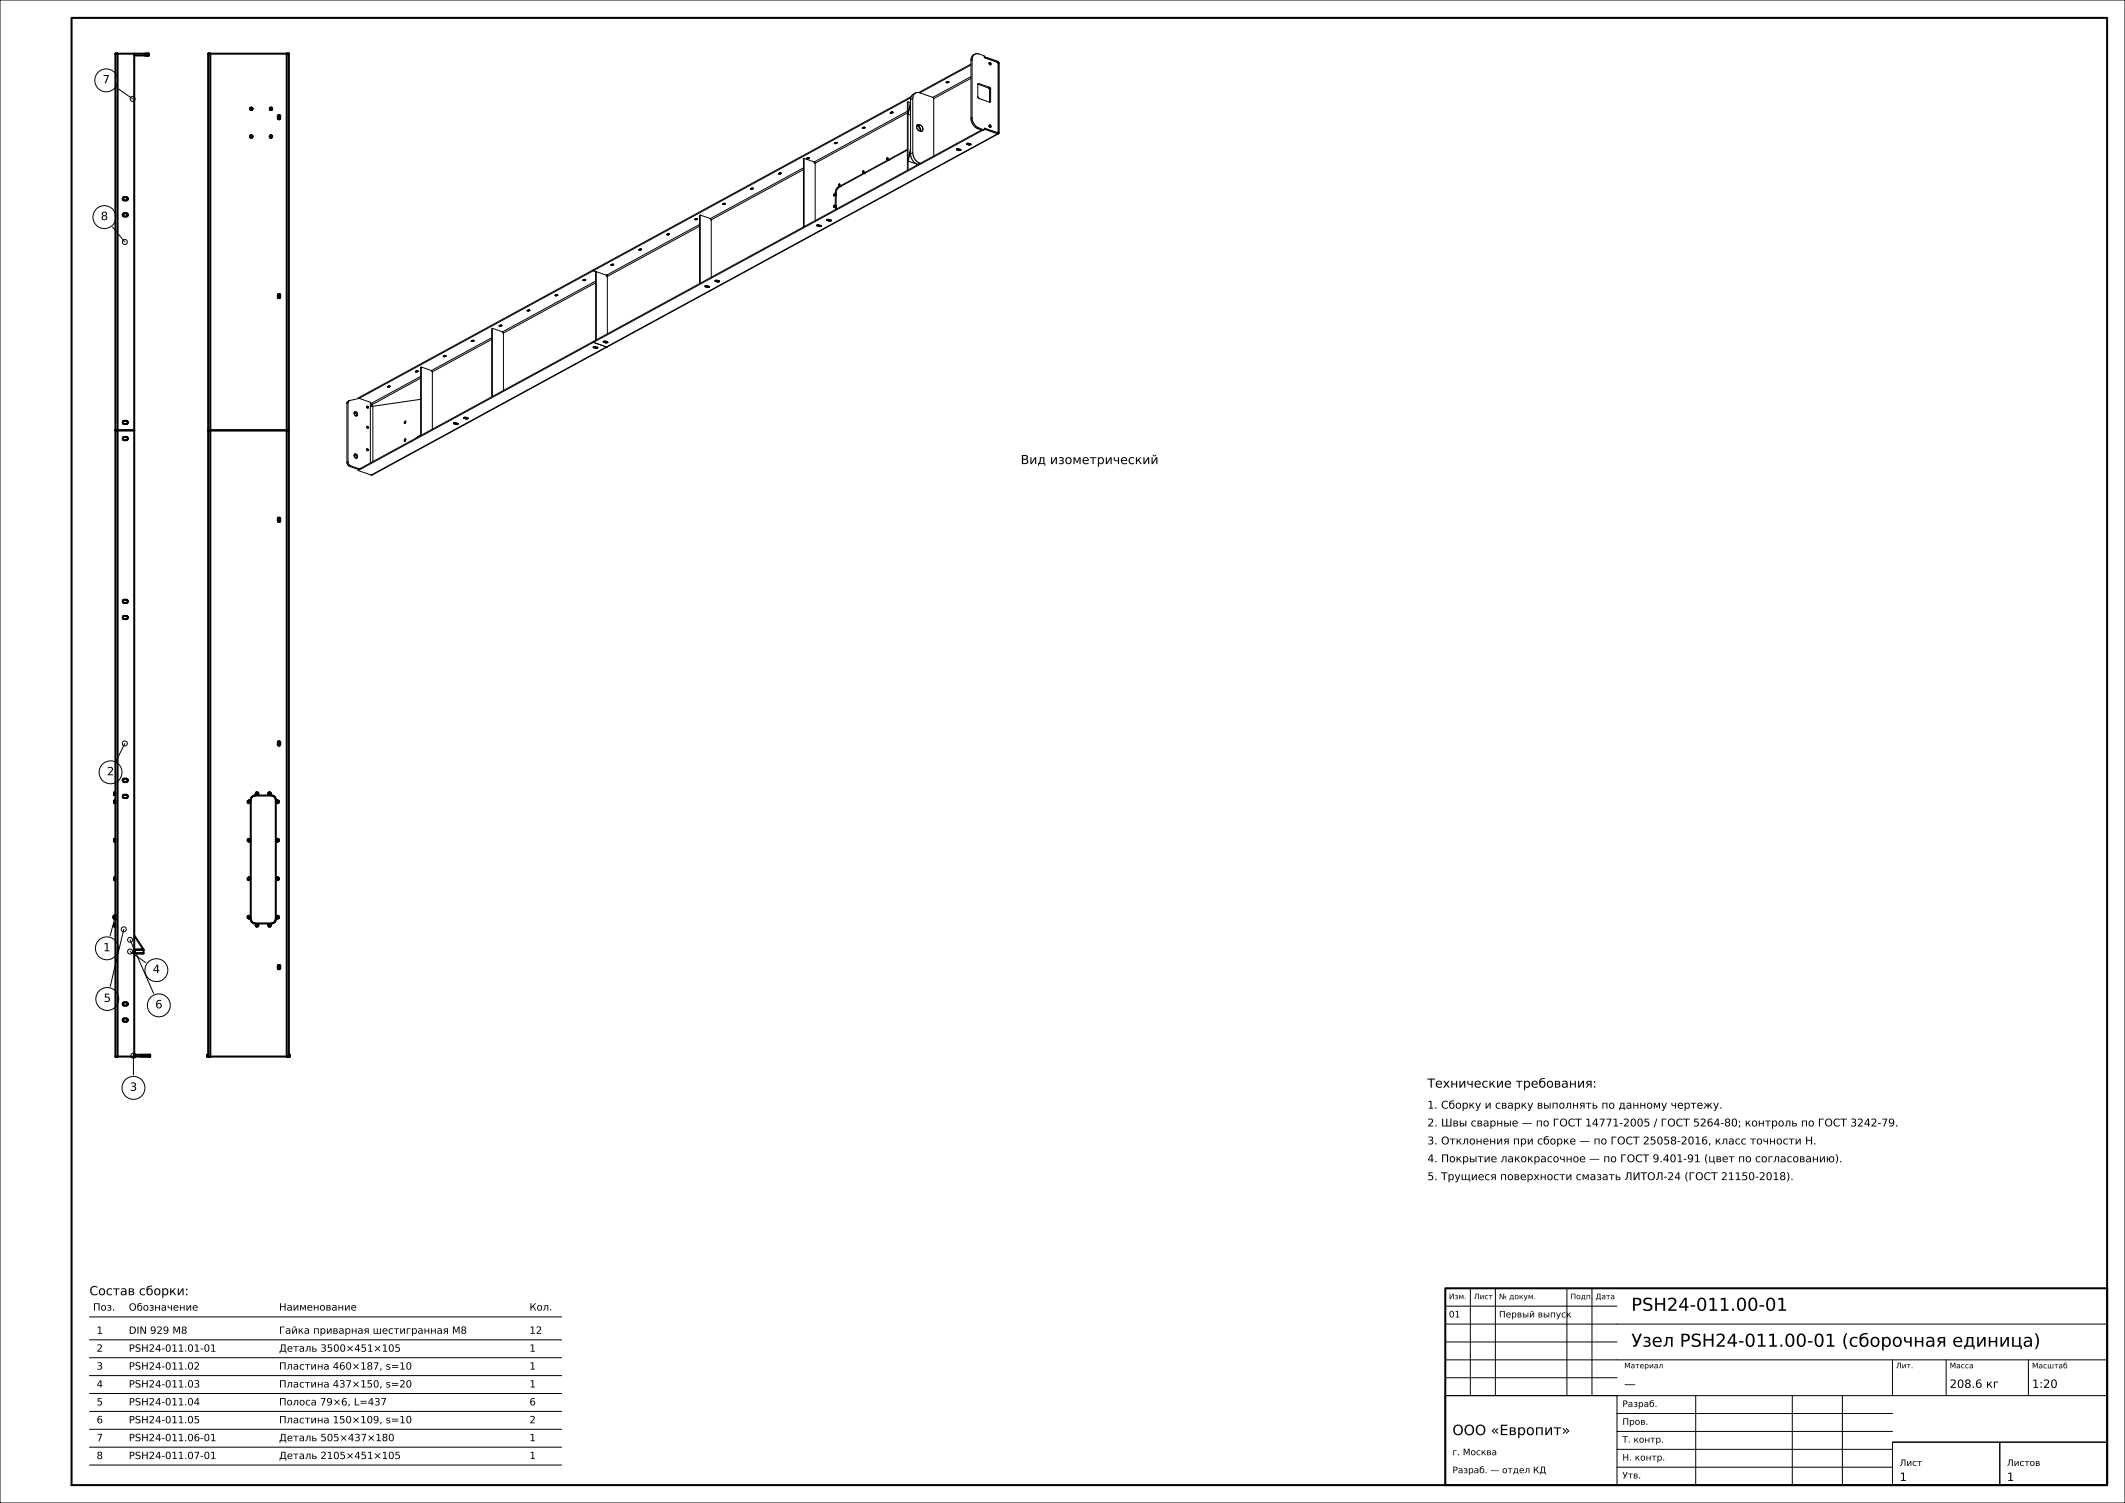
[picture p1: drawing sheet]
<svg xmlns="http://www.w3.org/2000/svg" width="594mm" height="420mm" viewBox="0 0 594 420" stroke-linecap="round" stroke-linejoin="round" font-family="sans-serif">
<g fill="none" stroke="#000" stroke-width=".28">
<path d="M0 0h594v420h-594zM271.4 17.9l-14.6 8M271.4 18.2l-14.3 7.7M271.4 16.8v16.2M271.7 16.7v16.2M271.7 16.7l-.3 .1M272.5 15.2l1-.1 1.5 .4 .2 .3M272.5 15.2l-.6 .5-.2 1M272.5 15.2a1.65 1.65 0 0 0-1.1 1.6M275.2 15.8v.3l3.6 1.3M275.2 15.8l3.6 1.3 .5 .6v19.3l-.2 .4M275.2 15.8v.3"/>
<path d="M275.2 15.8v.1M276.5 17.7l.1 .3 .3 .1M276.5 17.7h.1M276.5 17.6v.1M276.5 17.5v.1M276.6 17.7v.1M276.6 17.5h-.1M276.6 17.8l.1 .3M276.6 17.5l.4 .4M276.6 17.5h.1M276.9 18.1h.1M277 17.9l-.1 .2"/>
<path d="M277 17.9h.1M278.6 17.3l.2 .1M278.8 17.4l.2 .5M278.8 17.4h.1M278.9 17.4h.1M278.9 17.4l.1 .1M279 17.5h.1M279 17.5l.1 .2M279.1 17.7v19.2M279.1 17.7l-.1 .1M32.6 24.5l4.5 3.1M233.2 40l.6 .1"/>
<path d="M233.3 39.9l-.1 .1M233.8 39.8v.3M233.8 39.8l-.4 .1M233.8 39.8h.1M233.9 39.8v.2M234 39.8l-.7 .1M234 39.8v.2M234 40h-.1M241 35.8h.1M241 35.8l.6 .1M241.6 35.6h-.4M241.6 35.6v.3"/>
<path d="M241.6 35.5l-.6 .3M241.6 35.5l.1 .1M241.6 35.5v.1M241.7 35.6h.1M241.8 35.7l-.2 .2M241.8 35.6v.1M241.8 35.7h.1M249.1 31.3l-.2 .3h.5M249.2 31.3h-.1M249.4 31.3l-.4 .1M249.4 31.3v.3M249.4 31.3h-.2"/>
<path d="M249.4 31.3h.2M249.4 31.3h.1M249.6 31.5l-.2 .1M249.6 31.3v.2M249.6 31.3v.1M249.6 31.5h.1M249.6 31.4v.1M253.6 31.1l-26 14.2M253.6 31.6l-25.8 14M253.8 28.5l.7 .2-.6 3.3M253.8 28.5v19M253.8 28.5l-.2 .1v19"/>
<path d="M253.9 32l.6 .2M254.5 29.1l-.6 2.9M254.5 29.1v.1M254.5 27.8v15.2M254.6 27.4l-.1 .4M254.6 27.3l-88.7 48.3M254.7 27l-88.8 48.4M255.1 27.5v15.2M255.1 27.5l-.6 .3M255.9 26l-.6 .6-.2 .9M255.9 26l-.9 .6-.4 .8M256.2 35.2h.1"/>
<path d="M256.3 35.2l.3 .1M256.6 35.3a1.2 1.2 0 0 1 .7 1.4M256.9 35.5v1.1M256.9 34.9a.86 .86 0 0 0-.7 .8 .86 .86 0 0 0 .7 .9 .77 .77 0 0 0 1.1-.4 .77 .77 0 0 0-.4-1l-.3-.2M256.9 34.9l.4 .1M256.9 34.9l-.6 .3M257.1 25.9l3.7 1.3M257.1 25.9l-1.2 .1M257.3 35l-.7 .3M260.8 27.2l.2 .5v15.9M264.5 23v.1M264.5 23.1h.5"/>
<path d="M264.6 22.9h.1M264.7 22.8l-.2 .2M265 22.8l-.3 .1M265 22.8v.3M265 22.8h-.3M265 22.8h.2M265.1 22.8h-.1M265.2 23l-.2 .1M265.2 22.8v.2M265.2 22.8v.1M265.2 22.9v.1M271.4 33a3.3 3.3 0 0 0 2 3"/>
<path d="M271.4 21.4l-10.7 5.8M271.4 21.9l-10.4 5.7M271.7 32.9a3.3 3.3 0 0 0 2 2.9M271.7 32.9l-.3 .1M273.3 23.6l.1 3.7 3.2 1.2M273.3 23.5h.1M273.4 23.5l2.9 1.1M273.4 36l1.3 .4M273.6 23.4l-.3 .2M273.6 23.4h.1M273.7 35.8l1.3 .4M273.7 23.4l2.9 1"/>
<path d="M273.7 23.4l-.3 .1M273.7 35.8l-.3 .2M274.4 36.3l-108.5 59.1M274.7 36.4l-108.8 59.3M275 36.2l-.3 .2M275 36.2v.1M275.1 36.2l-.4 .2M275.1 36.2l-.1 .1M275.1 36.2h.1M275.2 36.1l-.1 .1M275.2 35.8l3.6 1.3 .3-.1M275.2 35.9v.2"/>
<path d="M275.2 35.8v.3M275.2 36.1v.1M275.2 36.1l3.6 1.3M276.3 24.6l.3 .5M276.5 35.2l.3 .4 .2-.3M276.5 35.1l.1 .1M276.6 24.4l.3 .5M276.6 28.5h.1M276.6 24.4l-.3 .2M276.6 35.2h.1M276.6 34.9l-.1 .3M276.6 28.4v.1"/>
<path d="M276.6 25.1v3.3M276.6 35.2l.1 .3M276.6 34.9l.4 .4M276.6 34.9h.1M276.8 28.5h-.2M276.9 28.4l-.1 .1M276.9 24.9v3.3M276.9 28.2v.2M276.9 28.2l-.3 .2M276.9 24.9l-.3 .2M277 35.3h.1M278.6 37h.1"/>
<path d="M278.8 37.4l-109.3 59.5M278.9 37h-.3M279 36.7l-.1 .3M279.1 36.9v.1M279.1 36.9l-.4 .2 .2-.1M279.1 37.4h-.3M279.1 37.4l-109.3 59.5M202 57.1h.1M202 57.1h.5M202.2 56.9h.1M202.2 56.9l-.2 .2M202.5 56.8l-.3 .1"/>
<path d="M202.5 56.8l.2 .1M202.5 56.8l-.2 .1M202.5 56.8v.3M202.7 57l-.2 .1M202.7 56.9v.1M209.8 52.8l.5 .1M209.8 52.7v.1M210 52.6h.1M210.1 52.6l-.3 .1M210.3 52.6h-.2M210.3 52.6v.3M210.4 52.6h-.3"/>
<path d="M210.4 52.6h.1M210.4 52.6h-.1M210.5 52.8l-.2 .1M210.5 52.6v.2M210.5 52.6h.1M210.6 52.7l-.1 .1M210.6 52.6v.1M210.6 52.7h.1M217.6 48.5l.5 .1M217.6 48.5h.1M217.8 48.4h.1M217.9 48.3l-.3 .2"/>
<path d="M218.1 48.3l-.2 .1M218.1 48.3v.3M218.2 48.3h-.3M218.2 48.3l.1 .1M218.2 48.3h-.1M218.3 48.5l-.2 .1M218.3 48.3v.2M218.3 48.4v.1M224.6 46.9l-26.1 14.2M224.6 47.4l-25.8 14M224.8 44.3l2.8 1M224.8 44.3v19"/>
<path d="M224.8 44.3l-.2 .1v19M225.4 44.3h.1M225.4 44.3l.6 .1M226 44.1h-.4M226 44.1v.3M226 44.1l-.6 .2M226 44.1h.1M226.1 44.3l-.1 .1M226.1 44.1v.2M226.1 44.1h.1M226.2 44.1v.1M226.2 44.2l-.1 .1"/>
<path d="M227.6 45.3l.2 .3M227.8 45.6l.1 16M233 54.6h.1M233 54.6l.1 .1M233.1 54.7h.1M233.1 57.8v.1M233.1 57.9h.1M233.2 54.7h-.1M233.2 57.9h-.1M233.2 54.2l-.2 .4M233.2 57.4l-.1 .4M233.2 57.9h.1"/>
<path d="M233.2 54.7h.1M233.2 57.8v.1M233.2 54.2h.1M233.2 57.3v.1M233.2 57.3h.1M233.2 54.6h.1M233.2 57.7l.1 .1M233.3 57.6l-.1 .1M233.3 54.2h.1M233.3 57.3v.1M233.3 54.6l-.1 .1M233.3 57.8h-.1"/>
<path d="M233.3 54.2v.1M233.3 57.4h.1M233.3 54.4v.1M233.3 54.3l-.1 .3M233.3 57.5l-.1 .3M233.3 54.3h.1M233.3 57.4v.1M233.3 57.5h.1M233.3 54.3l.1 .1M233.3 57.5l.1 .1M233.4 57.6l-.1 .2M233.4 54.4l-.1 .2"/>
<path d="M233.4 54.4h-.1M233.4 57.5l-.1 .1M233.5 57.9l.2 .6M233.5 53.8v4.1M233.5 53.8l.2 .1M233.5 57.9l.2 .1M233.7 58l.1 .4M233.7 53.9v4.1M233.7 54.3l.1 .4M233.7 54.6l.1 .1M233.7 57.4l.1 .4M233.7 57.8h.1"/>
<path d="M233.8 54.7l-.1 .1M233.8 57.8l-.1 .2M233.9 40l-.1 .1M234.3 52.3l-.6 .6-.2 .9M234.3 52.3l.2 .1M234.4 51.8v.1M234.4 51.9h.1M234.5 52.4l-.5 .6-.3 .9M234.6 51.9h-.1M234.6 51.9h.1M234.6 51.4l-.2 .4M234.6 51.4h.1"/>
<path d="M234.6 51.7v.1M234.7 51.8v.1M234.7 51.7v.1M234.7 51.4h.1M234.7 51.8l-.1 .1M234.7 51.5l-.1 .2M234.7 51.4v.1M234.7 51.5h.1M234.8 51.5h-.1M234.8 51.5v.1M234.8 51.6l-.1 .2M234.8 51.6h-.1"/>
<path d="M234.8 52.2h.1M235.1 52v.1M235.1 52.1l-.2 .1M241.2 48.2h.1M241.2 48.2v.1M241.2 48.3h.1M241.3 48.3h-.1M241.3 48.3h.1M241.3 48.2h.1M241.4 47.7l-.2 .5M241.4 47.7v.1M241.4 47.8h.1"/>
<path d="M241.4 47.9l-.1 .3M241.5 47.8v.1M241.5 47.9h-.1M241.5 47.9v.1M241.5 48l-.2 .3M241.5 47.9l-.1 .1M241.8 48.4h.1M241.8 48.4l-.2 .1M247.9 44.6h.1M248 44.6h.1M248.1 44.6h-.1M248.1 44.1l-.2 .5"/>
<path d="M248.1 44.1h.1M248.1 44.4v.2M248.1 44.4v.1M248.1 44.3v.1M248.2 44.2l-.1 .1M248.2 44.1v.1M248.2 44.2h.1M248.2 44.2l-.1 .4M248.2 44.2l-.1 .2M248.3 44.9h.1M248.5 44.7h.1M248.5 44.7l-.2 .2"/>
<path d="M248.6 44.7h-.1M253.6 41.9l-19.1 10.5M253.6 41.7l-19.3 10.6M253.9 45l2.4 .9M254.5 42.2l-.6 2.8M254.5 42.2h.1M254.5 43l.6 1.8 1.2 1.1M254.5 41.8l-.6 3.2M255.1 42.7a3.3 3.3 0 0 0 2 2.9M255.1 42.7l-.6 .3M256.3 45.9h.2M256.5 45.9l.1 .1"/>
<path d="M257.1 45.6h.1M257.1 45.6l-.6 .3M267.3 41.7l.2 .2M267.3 41.7l.5-.2 .8 .3M267.3 41.7h.1M267.4 41.6h.1M267.5 41.9l.4 .1M267.5 41.6l.4 .2M267.5 41.6v.3M267.9 41.8v.2M268.5 41.7l-.6 .1M268.6 41.9l-.7 .1"/>
<path d="M268.6 41.8v.1M268.6 41.9h.1M270.1 40.2l.2 .2M270.1 40.2h.1M270.2 40.2l.4-.2 .7 .2M270.3 40.1h.1M270.3 40.4l.4 .1M270.3 40.1l.4 .1M270.3 40.1v.3M270.7 40.2v.3M271.3 40.2h.1M271.3 40.2h-.6"/>
<path d="M271.3 40.2l.1 .1M271.4 40.3h.1M271.4 40.4l-.7 .1M271.4 40.4h.1M271.4 40.3v.1M31.5 63.5l3.4 4.1M162.9 78.3h.1M163 78.3v.1M163 78.4h.1M163.5 78.1l-.4 .1M163.5 78.4h-.4M163.5 78.1v.3"/>
<path d="M163.5 78.1l-.6 .2M163.5 78.1h.2M163.5 78.1h.1M163.7 78.3l-.2 .1M163.7 78.1v.2M165.9 75.4v.2M165.9 75.6l3.7 1.3M165.9 75.4l-65.8 35.8v.2M165.9 75.6l-65.6 35.7M166.5 78.6l-26.1 14.1M166.5 79l-25.8 14.1M169.5 76.9l.2 .2"/>
<path d="M169.7 77.1v.1M169.7 77.1h.1M169.7 77.1v.2M169.7 77.2l.1 16.1M169.7 77.2v.1M169.7 77.3h.1M171.3 73.9h-.4M171.3 73.9v.2M171.3 73.8l-.5 .3h.5M171.3 73.8l.2 .1M171.4 73.8l-.1 .1M171.5 74l-.2 .1"/>
<path d="M171.5 73.9v.1M171.5 73.9h.1M178.6 69.8h.1M178.6 69.8l.5 .1M179.1 69.6h-.3M179.1 69.6v.3M179.2 69.6l-.6 .2M179.2 69.6h.1M179.2 69.6h-.1M179.3 69.8l-.2 .1M179.3 69.6v.2M179.3 69.6v.1"/>
<path d="M179.3 69.7v.1M179.3 69.7h.1M179.4 69.7h-.1M186.4 65.5v.1M186.4 65.6h.5M186.9 65.4h-.3M186.9 65.4v.2M187 65.3l-.6 .2M187 65.3h.1M187 65.3l-.1 .1M187 65.3l.1 .1M187.1 65.5l-.2 .1"/>
<path d="M187.1 65.4v.1M187.1 65.4h.1M187.2 65.4l-.1 .1M194.2 61.3v.1M194.2 61.4h.5M194.7 61.1l-.5 .2M194.7 61.1l.3 .1M194.7 61.1h-.3M194.7 61.1v.3M194.9 61.3l-.2 .1M194.9 61.1v.2M195 61.2l-.1 .1"/>
<path d="M195 61.2h.1M195.5 62.7l-26 14.2M195.5 63.2l-25.8 14.1M195.7 60.1l2.8 1M195.7 60.1v19M195.7 60.1l-.2 .1v19M197.1 80h-.1M197.2 79.9h.1M197.2 79.9l1 .1M197.2 79.9l-.1 .1M197.2 79.9l.4 .1M197.2 79.9v.3"/>
<path d="M198.5 61.1l.3 .3M198.8 61.4v16.1M199.9 78.5l.1 .1M199.9 78.5h.1M200 78.4h.1M200 78.3l-.1 .2M200 78.3l1.1 .2M200 78.6l.4 .2M200 78.4l.4 .1M200 78.4v.2M200.4 78.5v.3M201 78.5h-.6"/>
<path d="M201.1 78.5v.1M201.1 78.7l-.7 .1M201.1 78.6h.1M201.1 78.7h.1M201.1 78.6v.1M228.3 63v.1M228.3 63h.1M228.3 63.1l.2 .1M228.4 62.9l1.1 .1M228.5 62.9l-.2 .1M228.5 63.2l.3 .1M228.5 62.9l.3 .1"/>
<path d="M228.5 62.9v.3M228.8 63v.3M229.4 63h-.6M229.5 63v.1M229.5 63.1h.1M229.6 63.2l-.8 .1M229.6 63.1v.1M231.1 61.5h.1M231.1 61.5v.1M231.1 61.4v.1M231.1 61.6h.1M231.2 61.6h.1"/>
<path d="M231.2 61.3l.1 .1M231.2 61.3l-.1 .1M231.2 61.3l1 .2M231.3 61.6l.4 .2M231.3 61.4l.4 .1M231.3 61.4v.2M231.7 61.5h.5M231.7 61.5v.3M232.2 61.5l.2 .1M232.4 61.7l-.7 .1M232.4 61.6h.1M123.9 99.6h.1"/>
<path d="M123.9 99.6l.5 .1M124.4 99.4h-.3M124.4 99.4v.3M124.5 99.3l-.6 .3M124.5 99.3l.1 .1M124.5 99.3l-.1 .1M124.6 99.4h.1M124.6 99.5l-.2 .2M124.6 99.4v.1M124.7 99.4v.1M124.7 99.5h-.1M131.8 95.4h.1"/>
<path d="M132.2 95.1l-.4 .3M132.2 95.1h.2M132.2 95.1l-.3 .1M132.2 95.4h-.4M132.2 95.1v.3M132.4 95.3l-.2 .1M132.4 95.1v.2M132.4 95.1l.1 .1M132.5 95.3h-.1M132.5 95.2v.1M137.4 94.9l-16.6 9M137.4 94.4l-16.8 9.2"/>
<path d="M137.6 91.7l2.9 1.1M137.6 91.7v19.1M137.6 91.7l-.2 .1v19.1M139.5 91.1h.1M139.5 91v.1M139.6 91.1h.5M139.6 91h-.1M140 90.8l-.4 .2M140.1 90.9l.2 .1M140.1 90.9h-.4M140.1 90.9v.2M140.2 91l-.1 .1"/>
<path d="M140.2 90.9v.1M140.3 91h-.1M140.3 91h.1M140.5 92.8l.2 .3M140.7 93.1v16M147.5 86.7h.1M147.6 86.6l-.3 .2 .6 .1M147.9 86.6l-.3 .1M147.9 86.6v.3M147.9 86.6h.2M147.9 86.6h-.3M147.9 86.6h.1"/>
<path d="M148.1 86.8l-.2 .1M148.1 86.6v.2M148.1 86.6v.1M148.1 86.7v.1M155.1 82.6h.6M155.2 82.5l-.1 .1M155.3 82.4h.1M155.4 82.4l-.2 .1M155.4 82.4h.5M155.7 82.4h-.3M155.7 82.4v.2M155.7 82.3v.1"/>
<path d="M155.9 82.5l-.2 .1M155.9 82.4v.1M165.8 97v.1M165.8 97h.1M165.8 97.1l.2 .1M165.9 95.4v.3M165.9 95.7l3.6 1.2M165.9 95.7l-65.8 35.8M165.9 95.4l-65.8 35.8v.3M165.9 96.9h.5l.7 .3M165.9 96.9l-.1 .1M165.9 96.9h.1"/>
<path d="M166 97.2l.4 .1M166 96.9l.4 .2M166 96.9v.3M166.4 97.1h.5M166.4 97.1v.2M166.7 95v-19.1l-.2 .1v19.1M167 97l-.1 .1M167.1 97.2l-.7 .1M167.1 97.2h.1M168.6 95.5h.1M168.6 95.5l.1 .1M168.7 95.6h.1"/>
<path d="M168.7 95.6l.1 .1M168.7 95.4h.1M168.8 95.4l1 .1M168.8 95.4l-.2 .1M168.8 95.4l.4 .1M168.8 95.7l.4 .1M168.8 95.4v.3M169.2 95.5h.5M169.2 95.5v.3M169.5 96.9l-65.7 35.9M169.8 95.5h.1M169.8 95.5h-.1"/>
<path d="M169.8 96.9h-.3M169.8 96.9l-66 35.9M169.8 95.5l.1 .1M169.9 95.7l-.7 .1M169.9 95.6v.1M197 80l.1 .1M197.1 80.1h.1M197.1 80.1l.1 .1M197.2 80.2l.4 .1M197.6 80v.3M198.2 80l.1 .1M198.2 80h-.6"/>
<path d="M198.3 80.1h.1M198.3 80.1v.1M198.3 80.2l-.7 .1M198.3 80.2h.1M97 112.8v16.4M97.3 112.6l-.3 .2M97.3 112.6v16.4M97.6 112l-.5 .3-.1 .5M97.6 112l-.3 .6M99 115.2l.5 .4 .1 .6M99 115.2a.58 .58 0 0 1 .9 .2 .58 .58 0 0 1-.3 .8M99 115.2l.1 .7 .5 .3"/>
<path d="M99.6 116.2h.1M100.3 111.3l-2.7 .7M100.3 111.3l3.2 1.1v17M102.5 119.3v.1M102.5 113.7l.2 .3M102.5 119.4l.1 .2M102.5 113.6v.1M102.6 113.6h-.1M102.6 119.2l-.1 .1M102.6 113.5l.2 .1 .2 .3M102.6 113.5v.1M102.6 119.1v.1"/>
<path d="M102.6 119.1l.2 .1M102.6 119.6h.1M102.7 119.6h.1M102.7 114h.1M102.8 119.6h.1M102.8 119.2l.1 .1M102.9 119.6h-.1M102.9 119.3v.3M102.9 119.6h.1M102.9 113.9l-.1 .1M103 113.9h-.1M103.5 113.4l.2 .1"/>
<path d="M103.5 112.6l.3 .1M103.7 113.5h.1M103.7 113.5h.3M103.8 112.7h.1M103.8 112.7l.2 .3M104 113h.1M104 113v.1M104 113.1v.4M104 113.5h.1M104.2 113.5h-.1M104.2 113.5h.1M104.2 113.5v15.5"/>
<path d="M108.3 108.1h.1M108.3 108.1l.5 .1M108.8 107.9h-.3M108.8 107.9v.3M108.9 107.9l-.6 .2M108.9 107.9h.1M108.9 107.9h-.1M109 108.1l-.2 .1M109 107.9v.2M109 107.9h.1M109.1 107.9v.1M109.1 108l-.1 .1"/>
<path d="M113.1 118.3h.1M113.2 118.3h.1M113.3 117.7l-.3 .3 .1 .3M113.3 117.7h.1M113.4 117.7h.1M113.4 117.7v.1M113.4 117.8l-.2 .5M116.1 103.8l.5 .1M116.2 103.7l-.1 .1M116.6 103.6l-.3 .1M116.6 103.6v.3M116.7 103.6l-.5 .1"/>
<path d="M116.7 103.6h.1M116.7 103.6h-.1M116.8 103.8l-.2 .1M116.8 103.6v.2M116.8 103.6l.1 .2M116.9 103.8h-.1M117.6 111.6l-13.4 1.9M117.6 105.7l-13.6 7.4M117.6 105.2l-13.8 7.5M117.8 102.6l-.2 .1v19M117.8 102.6l2.8 1M117.8 102.6v19"/>
<path d="M120.6 103.6l.2 .3M120.8 103.9l.1 16M126.8 118.3l.1 .2M126.8 118.3h.1M126.9 118.2h.1M126.9 118.2l1 .1M126.9 118.2l-.1 .1M126.9 118.5l.4 .1M126.9 118.2l.4 .1M126.9 118.2v.3M127.3 118.3h.6M127.3 118.3v.3"/>
<path d="M127.9 118.3l.1 .1M128 118.5l-.7 .1M128 118.4h.1M128 118.5h.1M128.1 118.5h-.1M128.1 118.4v.1M129.6 116.8l.1 .1M129.6 116.7v.1M129.7 116.6v.1M129.7 116.6l-.1 .1M129.7 116.6l1 .2M129.7 116.9l.4 .2"/>
<path d="M129.7 116.7l.4 .1M129.7 116.7v.2M130.1 116.8h.6M130.1 116.8v.3M130.7 116.8l.2 .1M130.8 117l-.7 .1M130.9 117h-.1M130.9 116.9v.1M130.9 116.9h.1M97 129.2l.2 .7 .5 .4M97.3 129l.2 .7 .6 .5M97.3 129l-.3 .2"/>
<path d="M97.7 130.3l2.5 .9M98.1 130.2l2.4 .8M98.1 130.2l-.4 .1M99 127l.5 .4 .1 .6M99 127l.1 .7 .5 .3M99 127a.58 .58 0 0 1 .9 .2 .58 .58 0 0 1-.3 .8M100.1 131.5l3.7 1.3M102.5 125.6v.1M102.5 125.7l.2 .2M102.6 125.5l-.1 .1M102.6 125.4v.1M102.6 125.4l.4 .4"/>
<path d="M102.7 125.9h.1M102.8 125.9h.1M102.9 125.9h-.1M103 125.8l-.1 .1M103 125.8h.1M113.1 123.3h.1M113.2 123.3h.1M113.3 123.2l-.1 .1M113.3 123.2h.1M113.3 122.6l-.3 .3 .1 .4M113.3 122.6l.1 .1M113.4 122.7h.1"/>
<path d="M113.4 122.7l-.1 .5M117.6 121.5l-1.4 1M34.9 207.7l-2.4 4.9M32.2 256.3l-1.4 5.2M34.6 259.7l-3.8 16M36.4 265.9l4.4 3.1M36.4 262.6l6.6 15M37.3 295v5.4M411 360v30M418 360v30M438 360v30M445 360v30"/>
<path d="M25 368h132M25 374.4h132M25 379.4h132M404 380h185M404 375h48M404 370h185M404 365h48M529 380v10M544 380v10M567 380v10M25 384.4h132M25 389.4h132"/>
<path d="M25 394.4h132M25 399.4h132M404 390h48v25h-48zM404 390h185M404 385h48M452 400h77M452 395h77M474 390v25M501 390v25M515 390v25M25 404.4h132M25 409.4h132"/>
<path d="M452 410h77M452 405h77M529 403h30v12h-30zM529 403h60M559 403h30v12h-30z"/>
<circle cx="29.7" cy="22.5" r="3.2"/>
<circle cx="37.1" cy="27.6" r=".7"/>
<circle cx="29.2" cy="60.7" r="3.2"/>
<circle cx="34.9" cy="67.6" r=".7"/>
<circle cx="30.9" cy="215.8" r="3.2"/>
<circle cx="34.9" cy="207.7" r=".7"/>
<circle cx="32.2" cy="256.3" r=".7"/>
<circle cx="34.6" cy="259.7" r=".7"/>
<circle cx="29.9" cy="265" r="3.2"/>
<circle cx="30" cy="279.2" r="3.2"/>
<circle cx="36.4" cy="262.6" r=".7"/>
<circle cx="36.4" cy="265.9" r=".7"/>
<circle cx="43.7" cy="271.1" r="3.2"/>
<circle cx="37.3" cy="295" r=".7"/>
<circle cx="44.4" cy="280.9" r="3.2"/>
<circle cx="37.3" cy="304" r="3.2"/>
</g>
<g fill="none" stroke="#000" stroke-width=".56">
<path d="M20 5h569v410h-569zM32.9 15v280.2M37.5 15v280.2M37.5 15.5h4.1v-.5h-9.3v280.2h9.7v-.5h-4.5M40.6 15v.5M58.8 15v280.2M80.1 15v280.2M77.8 32.3l.3-.1 .2 .2v.7l-.3 .2-.3-.2zM34.4 55.2l.9-.1a.45 .45 0 0 1 .4 .4 .45 .45 0 0 1-.4 .5h-.5a.45 .45 0 0 1-.4-.3 .45 .45 0 0 1 0-.5zM34.4 59.7l.9-.1a.45 .45 0 0 1 .4 .4 .45 .45 0 0 1-.4 .5h-.5a.45 .45 0 0 1-.4-.3 .45 .45 0 0 1 0-.5zM77.8 82.3l.3-.1 .2 .2v.7l-.3 .2-.3-.2zM34.4 117.7l.9-.1a.45 .45 0 0 1 .4 .4 .45 .45 0 0 1-.4 .5h-.5a.45 .45 0 0 1-.4-.3 .45 .45 0 0 1 0-.5z"/>
<path d="M32.3 120.2h5.2M34.4 122.2l.9-.1a.45 .45 0 0 1 .4 .4 .45 .45 0 0 1-.4 .5h-.5a.45 .45 0 0 1-.4-.3 .45 .45 0 0 1 0-.5zM58.2 120.2h22.5M77.8 144.7h.2l.3 .2v.7l-.3 .2-.3-.2zM34.4 172.2l.9-.1a.45 .45 0 0 1 .4 .4 .45 .45 0 0 1-.4 .5h-.5a.45 .45 0 0 1-.4-.3 .45 .45 0 0 1 0-.5zM34.4 167.7l.9-.1a.45 .45 0 0 1 .4 .4 .45 .45 0 0 1-.4 .5h-.5a.45 .45 0 0 1-.4-.3 .45 .45 0 0 1 0-.5zM34.4 217.7l.9-.1a.45 .45 0 0 1 .4 .4 .45 .45 0 0 1-.4 .5h-.5a.45 .45 0 0 1-.4-.3 .45 .45 0 0 1 0-.5zM77.8 207.2h.3l.2 .2v.7l-.3 .2-.3-.2zM32 221.5v.6M32 223.7v.7M32 234.5v.6M32 222.1h.3"/>
<path d="M32 235.1l.1 .1M32 234.5h.1M32 223.7v.1M32 224.4h.1M32 221.4h.3M32 221.4v.1M32 234.5l.1 .1M32 234.4v.1M32 235.1h.1M32 223.8h.1M32 224.4l.3 .1M32 224.3v.1"/>
<path d="M32 222.1h.1M32.1 234.6v.4M32.1 235l-.1 .1M32.1 234.6h.2M32.1 235h.2M32.1 235.2h.2M32.1 223.6l-.1 .1M32.1 223.8v.5M32.1 224.3h-.1M32.1 223.6h.2M32.1 223.8h.2M32.1 224.3h.2"/>
<path d="M32.1 221.4v.4M32.1 221.8l-.1 .3M32.1 221.8h.2M32.3 234.4h-.3M34.4 222.2l.9-.1a.45 .45 0 0 1 .4 .4 .45 .45 0 0 1-.4 .5h-.5a.45 .45 0 0 1-.4-.3 .45 .45 0 0 1 0-.5zM69.2 223.8l.4-.2 .3 .2v.5l-.3 .2-.4-.2zM69.2 234.6l.4-.2 .3 .2v.4l-.3 .2-.4-.2zM69.4 234.9l.1 .1M69.8 224.1l-.1 .1M70.5 222.7l.8-.4h4.5a1.25 1.25 0 0 1 1.3 1.2v33.3a1.25 1.25 0 0 1-1.3 1.2h-4.5a1.25 1.25 0 0 1-1.2-1.2v-33.3zM71.6 221.4h.4l.2 .4-.2 .3h-.4l-.2-.3zM75.1 221.4h.4l.2 .4-.2 .3h-.4l-.2-.3z"/>
<path d="M75.5 221.9l-.1 .1M77.2 223.8l.4-.2 .3 .2v.5l-.3 .2-.4-.2zM77.2 234.6l.4-.2 .3 .2v.4l-.3 .2-.4-.2zM32 245.2v.7M32 256v.6M32 258.2v.7h.3M32 256.6l.1 .1M32 245.9l.1 .1M32 256l.1 .1M32 245.2l.1 .1M32 258.2h.3M32 258.2h.1"/>
<path d="M32 255.9v.1M32 245.2h.1M32.1 256.1v.4M32.1 256.5l-.1 .1M32.1 256.1h.2M32.1 256.5h.2M32.1 256.7h.2M32.1 245.3v.5M32.1 245.8l-.1 .1M32.1 245.3h.2M32.1 245.8h.2M32.1 246h.2"/>
<path d="M32.1 258.2v.3M32.1 258.5v.4M32.1 258.5h.2M32.3 255.9h-.3M32.3 245.1l-.3 .1M69.2 245.3l.4-.2 .3 .2v.5l-.3 .2-.4-.2zM69.2 256.1l.4-.2 .3 .2v.4l-.3 .2-.4-.2zM69.4 245.7h.1M71.6 258.2h.4l.2 .3-.2 .4h-.4l-.2-.4zM75.1 258.2h.4l.2 .3-.2 .4h-.4l-.2-.4zM75.5 258.7h-.1M77.2 245.3l.4-.2 .3 .2v.5l-.3 .2-.4-.2z"/>
<path d="M77.2 256.1l.4-.2 .3 .2v.4l-.3 .2-.4-.2zM37.5 265.4h2.6v1h-2.6M37.5 261.4l2.6 3.9h-2.6M37.6 265.4v1M77.8 269.7h.3l.2 .2v.7l-.3 .2-.3-.2zM34.4 284.7l.9-.1a.45 .45 0 0 1 .4 .4 .45 .45 0 0 1-.4 .5h-.5a.45 .45 0 0 1-.4-.3 .45 .45 0 0 1 0-.5zM34.4 280.2l.9-.1a.45 .45 0 0 1 .4 .4 .45 .45 0 0 1-.4 .5h-.5a.45 .45 0 0 1-.4-.3 .45 .45 0 0 1 0-.5zM37.6 294.7v.5M37.8 294.7v.5M39.5 294.7v.5M58.2 294.7h-.2v.5h23v-.5h-.3M58.2 295.2v-280.2h22.5v280.2"/>
<path d="M404 360h185v55h-185z"/>
<circle cx="70.2" cy="38.1" r=".33"/>
<circle cx="70.2" cy="30.4" r=".33"/>
<circle cx="75.7" cy="30.4" r=".33"/>
<circle cx="75.7" cy="38.1" r=".33"/>
<circle cx="69.6" cy="234.8" r=".2"/>
<circle cx="69.6" cy="224" r=".32"/>
<circle cx="69.6" cy="234.8" r=".32"/>
<circle cx="69.6" cy="224" r=".2"/>
<circle cx="71.8" cy="221.8" r=".2"/>
<circle cx="71.8" cy="221.8" r=".32"/>
<circle cx="75.3" cy="221.8" r=".2"/>
<circle cx="75.3" cy="221.8" r=".32"/>
<circle cx="77.6" cy="224" r=".32"/>
<circle cx="77.6" cy="234.8" r=".2"/>
<circle cx="77.6" cy="234.8" r=".32"/>
<circle cx="77.6" cy="224" r=".2"/>
<circle cx="69.6" cy="245.5" r=".2"/>
<circle cx="69.6" cy="256.3" r=".2"/>
<circle cx="69.6" cy="245.5" r=".32"/>
<circle cx="69.6" cy="256.3" r=".32"/>
<circle cx="71.8" cy="258.5" r=".32"/>
<circle cx="71.8" cy="258.5" r=".2"/>
<circle cx="75.3" cy="258.5" r=".32"/>
<circle cx="75.3" cy="258.5" r=".2"/>
<circle cx="77.6" cy="245.5" r=".2"/>
<circle cx="77.6" cy="256.3" r=".2"/>
<circle cx="77.6" cy="245.5" r=".32"/>
<circle cx="77.6" cy="256.3" r=".32"/>
</g>
<g font-size="5">
<text x="456" y="366.3">PSH24-011.00-01</text>
<text x="456" y="376.3">Узел PSH24-011.00-01 (сборочная единица)</text>
</g>
<text font-size="4" x="406" y="401">ООО «Европит»</text>
<g font-size="3.5">
<text x="285.3" y="129.7">Вид изометрический</text>
<text x="399" y="303.9">Технические требования:</text>
<text x="25" y="361.9">Состав сборки:</text>
</g>
<g font-size="3.2">
<text x="28.7" y="23.3">7</text>
<text x="28.2" y="61.5">8</text>
<text x="29.9" y="216.6">2</text>
<text x="28.9" y="265.8">1</text>
<text x="42.7" y="271.9">4</text>
<text x="29" y="280">5</text>
<text x="43.4" y="281.8">6</text>
<text x="36.3" y="304.8">3</text>
<text x="454" y="387.8">—</text>
<text x="545" y="387.8">208.6 кг</text>
<text x="568" y="387.8">1:20</text>
<text x="531" y="413.8">1</text>
<text x="561" y="413.8">1</text>
</g>
<g font-size="3">
<text x="399" y="309.8">1. Сборку и сварку выполнять по данному чертежу.</text>
<text x="399" y="314.8">2. Швы сварные — по ГОСТ 14771-2005 / ГОСТ 5264-80; контроль по ГОСТ 3242-79.</text>
<text x="399" y="319.8">3. Отклонения при сборке — по ГОСТ 25058-2016, класс точности Н.</text>
<text x="399" y="324.8">4. Покрытие лакокрасочное — по ГОСТ 9.401-91 (цвет по согласованию).</text>
<text x="399" y="329.8">5. Трущиеся поверхности смазать ЛИТОЛ-24 (ГОСТ 21150-2018).</text>
</g>
<g font-size="2.8">
<text x="26" y="366.2">Поз.</text>
<text x="36" y="366.3">Обозначение</text>
<text x="78" y="366.2">Наименование</text>
<text x="148" y="366.2">Кол.</text>
<text x="27" y="372.7">1</text>
<text x="27" y="377.7">2</text>
<text x="36" y="372.7">DIN 929 M8</text>
<text x="36" y="377.7">PSH24-011.01-01</text>
<text x="78" y="372.7">Гайка приварная шестигранная М8</text>
<text x="78" y="377.7">Деталь 3500×451×105</text>
<text x="148" y="372.7">12</text>
<text x="148" y="377.7">1</text>
<text x="27" y="382.7">3</text>
<text x="36" y="382.7">PSH24-011.02</text>
<text x="78" y="382.7">Пластина 460×187, s=10</text>
<text x="148" y="382.7">1</text>
<text x="27" y="387.7">4</text>
<text x="36" y="387.7">PSH24-011.03</text>
<text x="78" y="387.7">Пластина 437×150, s=20</text>
<text x="148" y="387.7">1</text>
<text x="27" y="392.7">5</text>
<text x="36" y="392.7">PSH24-011.04</text>
<text x="78" y="392.7">Полоса 79×6, L=437</text>
<text x="148" y="392.7">6</text>
<text x="27" y="397.7">6</text>
<text x="36" y="397.7">PSH24-011.05</text>
<text x="78" y="397.7">Пластина 150×109, s=10</text>
<text x="148" y="397.7">2</text>
<text x="27" y="402.7">7</text>
<text x="27" y="407.7">8</text>
<text x="36" y="402.7">PSH24-011.06-01</text>
<text x="36" y="407.7">PSH24-011.07-01</text>
<text x="78" y="402.7">Деталь 505×437×180</text>
<text x="78" y="407.7">Деталь 2105×451×105</text>
<text x="148" y="402.7">1</text>
<text x="148" y="407.7">1</text>
</g>
<g font-size="2.5">
<text x="405" y="368.1">01</text>
<text x="419" y="368.1">Первый выпуск</text>
<text x="453.5" y="393.2">Разраб.</text>
<text x="453.5" y="398.1">Пров.</text>
<text x="406" y="406.6">г. Москва</text>
<text x="453.5" y="403.1">Т. контр.</text>
<text x="406" y="411.7">Разраб. — отдел КД</text>
<text x="453.5" y="408.1">Н. контр.</text>
<text x="453.5" y="413.1">Утв.</text>
<text x="531" y="409.6">Лист</text>
<text x="561" y="409.6">Листов</text>
</g>
<g font-size="2.1">
<text x="405" y="363">Изм.</text>
<text x="412" y="363">Лист</text>
<text x="419" y="363">№ докум.</text>
<text x="439" y="363">Подп.</text>
<text x="446" y="363">Дата</text>
<text x="454" y="382.3">Материал</text>
<text x="530" y="382.3">Лит.</text>
<text x="545" y="382.3">Масса</text>
<text x="568" y="382.4">Масштаб</text>
</g>
</svg>
